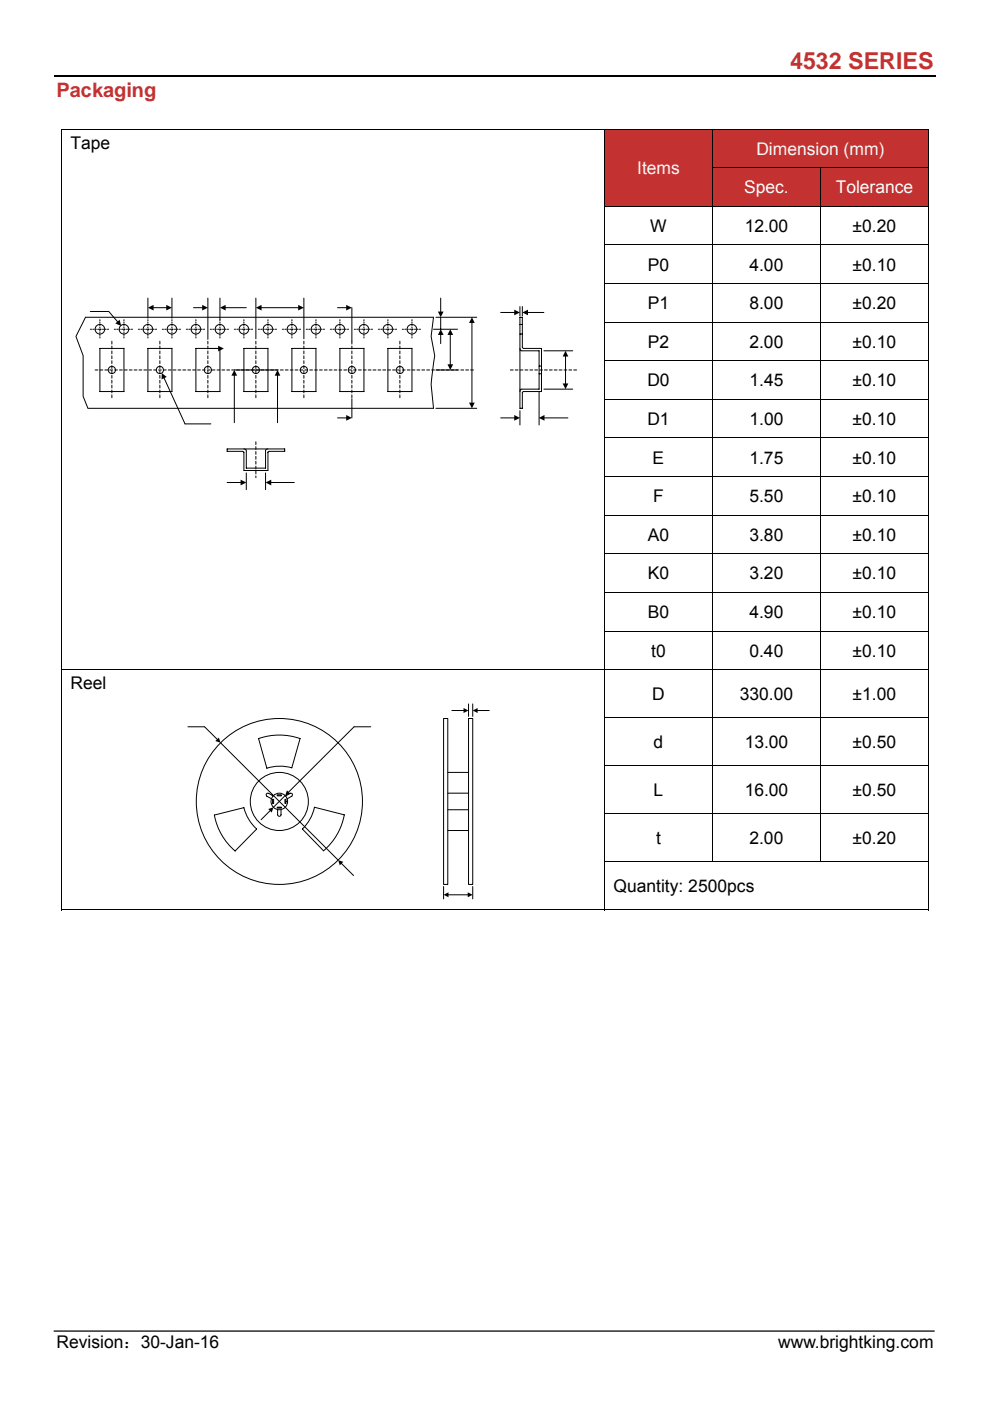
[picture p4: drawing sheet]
<svg xmlns="http://www.w3.org/2000/svg" width="210mm" height="297mm" viewBox="0 0 210 297" stroke-linecap="round" stroke-linejoin="round" font-family="sans-serif">
<path d="M11.5 16.2h187" fill="none" stroke="#000" stroke-width=".25"/>
<path d="M11.5 282.2h186.7" fill="none" stroke="#000" stroke-width=".26"/>
<g fill="none" stroke="#000" stroke-width=".21">
<path d="M18.1 67.3h73.8zM32.4 65.2h3M41 65.2h2M46.7 63.2v4.6M47.7 65.2h4.5M54.3 63.2v8.6M55.3 65.2h8.1M64.5 63.2v8.6M92.5 67.3h8.6M93.5 63.2v3M95.5 70.9v6.5M100.1 68.3v17.2"/>
<path d="M106.2 66.3h3M110.3 65v2M110.8 65v2M111.8 66.3h3.6M92.5 86.6h8.6"/>
</g>
<g fill="#000">
<path d="M31.4 65.2l1.2-.6v1.2zM35.3 64.6l1.2 .6-1.2 .6zM42.9 64.6l1.2 .6-1.2 .6zM46.7 65.2l1.2-.6v1.2zM54.3 65.2l1.2-.6v1.2zM63.2 64.6l1.3 .6-1.3 .6zM92.9 66.1h1.2l-.6 1.2zM95.5 69.8l.6 1.2h-1.2zM94.9 77.2h1.2l-.6 1.2zM100.1 67.3l.6 1.2h-1.2zM109.1 65.7l1.2 .6-1.2 .5zM110.8 66.3l1.2-.6v1.1z"/>
<path d="M99.5 85.4h1.2l-.6 1.2z"/>
</g>
<circle cx="26.3" cy="69.8" r="1.02" fill="#fff"/>
<g fill="none" stroke="#000" stroke-width=".21">
<path d="M18.7 86.6h73.2"/>
<circle cx="26.3" cy="69.8" r="1.02"/>
</g>
<circle cx="41.6" cy="69.8" r="1.01" fill="#fff"/>
<circle cx="41.6" cy="69.8" r="1.01" fill="none" stroke="#000" stroke-width=".21"/>
<circle cx="46.7" cy="69.8" r="1.02" fill="#fff"/>
<circle cx="46.7" cy="69.8" r="1.02" fill="none" stroke="#000" stroke-width=".21"/>
<circle cx="31.4" cy="69.8" r="1.01" fill="#fff"/>
<circle cx="31.4" cy="69.8" r="1.01" fill="none" stroke="#000" stroke-width=".21"/>
<circle cx="36.5" cy="69.8" r="1.02" fill="#fff"/>
<circle cx="36.5" cy="69.8" r="1.02" fill="none" stroke="#000" stroke-width=".21"/>
<circle cx="61.9" cy="69.8" r="1.01" fill="#fff"/>
<circle cx="61.9" cy="69.8" r="1.01" fill="none" stroke="#000" stroke-width=".21"/>
<circle cx="67" cy="69.8" r="1.02" fill="#fff"/>
<circle cx="67" cy="69.8" r="1.02" fill="none" stroke="#000" stroke-width=".21"/>
<circle cx="51.7" cy="69.8" r="1.01" fill="#fff"/>
<circle cx="51.7" cy="69.8" r="1.01" fill="none" stroke="#000" stroke-width=".21"/>
<circle cx="56.8" cy="69.8" r="1.02" fill="#fff"/>
<circle cx="56.8" cy="69.8" r="1.02" fill="none" stroke="#000" stroke-width=".21"/>
<circle cx="21.2" cy="69.8" r="1.01" fill="#fff"/>
<g fill="none" stroke="#000" stroke-width=".21">
<path d="M18.1 67.3l-2 4 1.5 4.1v8.6l1 2.6M31.4 63.2v4.3M36.5 63.2v4.3M91.9 67.3l-.5 4 .8 4.1-.8 6.1 .5 5.1"/>
<circle cx="21.2" cy="69.8" r="1.01"/>
</g>
<circle cx="82.3" cy="69.8" r="1.01" fill="#fff"/>
<circle cx="82.3" cy="69.8" r="1.01" fill="none" stroke="#000" stroke-width=".21"/>
<circle cx="87.4" cy="69.8" r="1.02" fill="#fff"/>
<circle cx="87.4" cy="69.8" r="1.02" fill="none" stroke="#000" stroke-width=".21"/>
<circle cx="72.1" cy="69.8" r="1.01" fill="#fff"/>
<circle cx="72.1" cy="69.8" r="1.01" fill="none" stroke="#000" stroke-width=".21"/>
<circle cx="77.2" cy="69.8" r="1.02" fill="#fff"/>
<g fill="none" stroke="#000" stroke-width=".21">
<path d="M19.2 66h3.9l1.9 2.3M21.2 73.9h5.1v9.1h-5.1zM44.1 63.2v8.7M91.9 69.8h5.1M92.5 78.4h4.5M93.5 67.3v2.5M93.5 70.9v2M115.4 74.4h6.1M120 75.4v6M110.3 87.1v3M114.3 83v7.1M115.4 82.5h6.1"/>
<path d="M52.2 100.3v3.5M56.3 100.3v3.5"/>
<circle cx="77.2" cy="69.8" r="1.02"/>
</g>
<g fill="none" stroke="#000" stroke-width=".21" stroke-dasharray=".3 .3">
<path d="M19.2 69.8h4M21.2 67.8v4M24.2 69.8h4.1M26.3 67.8v4M29.3 69.8h4.1M31.4 67.8v4M34.4 69.8h4.1M36.5 67.8v4M39.5 69.8h4.1M41.6 67.8v4M44.6 69.8h4.1M46.7 67.8v4"/>
<path d="M49.7 69.8h4.1M51.7 67.8v4M54.8 69.8h4.1M56.8 67.8v4M59.9 69.8h4M61.9 67.8v4M65 69.8h4M67 67.8v4M70.1 69.8h4M72.1 67.8v4M75.1 69.8h4.1M77.2 67.8v4"/>
<path d="M80.2 69.8h4.1M82.3 67.8v4M85.3 69.8h4.1M87.4 67.8v4"/>
</g>
<path d="M24.4 68.6l1-.8 .3 1.3zM93.5 69.8l.6 1.2h-1.2zM120 74.4l.5 1.2h-1.2zM119.3 81.3h1.2l-.5 1.2z" fill="#000"/>
<path d="M108.2 78.4h14.3M54.3 93.7v7.6" fill="none" stroke="#000" stroke-width=".21" stroke-dasharray=".6 .4"/>
<circle cx="23.7" cy="78.4" r=".76" fill="#fff"/>
<g fill="none" stroke="#000" stroke-width=".21">
<path d="M31.4 73.9h5.1v9.1h-5.1z"/>
<circle cx="23.7" cy="78.4" r=".76"/>
</g>
<path d="M23.7 72.3v12.2" fill="none" stroke="#000" stroke-width=".21" stroke-dasharray=".6 .4"/>
<circle cx="33.9" cy="78.4" r=".76" fill="#fff"/>
<g fill="none" stroke="#000" stroke-width=".21">
<path d="M41.6 73.9h5.1v9.1h-5.1z"/>
<circle cx="33.9" cy="78.4" r=".76"/>
</g>
<path d="M33.9 72.3v12.2" fill="none" stroke="#000" stroke-width=".21" stroke-dasharray=".6 .4"/>
<circle cx="44.1" cy="78.4" r=".76" fill="#fff"/>
<g fill="none" stroke="#000" stroke-width=".21">
<path d="M51.7 73.9h5.1v9.1h-5.1z"/>
<circle cx="44.1" cy="78.4" r=".76"/>
</g>
<path d="M44.1 72.3v12.2" fill="none" stroke="#000" stroke-width=".21" stroke-dasharray=".6 .4"/>
<circle cx="54.3" cy="78.4" r=".76" fill="#fff"/>
<g fill="none" stroke="#000" stroke-width=".21">
<path d="M61.9 73.9h5.1v9.1h-5.1z"/>
<circle cx="54.3" cy="78.4" r=".76"/>
</g>
<path d="M54.3 72.3v12.2" fill="none" stroke="#000" stroke-width=".21" stroke-dasharray=".6 .4"/>
<circle cx="64.5" cy="78.4" r=".76" fill="#fff"/>
<g fill="none" stroke="#000" stroke-width=".21">
<path d="M72.1 73.9h5.1v9.1h-5.1z"/>
<circle cx="64.5" cy="78.4" r=".76"/>
</g>
<path d="M64.5 72.3v12.2" fill="none" stroke="#000" stroke-width=".21" stroke-dasharray=".6 .4"/>
<circle cx="74.6" cy="78.4" r=".76" fill="#fff"/>
<g fill="none" stroke="#000" stroke-width=".21">
<path d="M82.3 73.9h5.1v9.1h-5.1z"/>
<circle cx="74.6" cy="78.4" r=".76"/>
</g>
<path d="M74.6 72.3v12.2" fill="none" stroke="#000" stroke-width=".21" stroke-dasharray=".6 .4"/>
<circle cx="84.8" cy="78.4" r=".76" fill="#fff"/>
<g fill="none" stroke="#000" stroke-width=".21">
<path d="M44.4 73.9h2M49.7 78.4h9.2M49.7 79.5v10.1M58.9 79.5v10.1M71.6 65.2h2M74.6 65.2v7.1M110.3 67.3h.5v6.4l.3 .2h3.8v9.1l-4 .1-.1 .2v3.3h-.5zM110.3 73.9l.2 .4 .2 .1h3.6v8.1h-3.6l-.4 .3v.2M110.3 68.8h.5M110.3 70.8h.5M114.3 77.6h.6M114.3 79.2h.6"/>
<path d="M34.8 80.1l4.4 9.8h5.5M48.2 95.2h12.2v.5l-3.5 .1-.1 4h-5.1l-.1-4-3.4-.1zM51.7 95.2l.5 .3v3.8h4.1v-3.8l.5-.3M71.6 88.6h2M74.6 84.5v4.1M106.2 88.6h3M115.3 88.6h5.2M48.2 102.3h3M57.4 102.3h5"/>
<circle cx="84.8" cy="78.4" r=".76"/>
</g>
<path d="M20.2 78.4h80.4M84.8 72.3v12.2" fill="none" stroke="#000" stroke-width=".21" stroke-dasharray=".6 .4"/>
<path d="M46.3 73.3l1.2 .6-1.2 .6zM49.7 78.4l.6 1.3h-1.2zM58.9 78.4l.6 1.3h-1.2zM73.4 64.6l1.2 .6-1.2 .6zM34.3 79.1l1.1 .8-1.1 .5zM73.4 88l1.2 .6-1.2 .6zM109.1 88l1.2 .6-1.2 .6zM114.3 88.6l1.2-.6v1.2zM51 101.7l1.2 .6-1.2 .6zM56.3 102.3l1.2-.6v1.2z" fill="#000"/>
<g fill="#c43131">
<path d="M128.3 27.5h22.7v16.2h-22.7z"/>
<path d="M130.1 32.8h19.1v5.5h-19.1z"/>
<path d="M151.2 27.5h45.6v8h-45.6z"/>
<path d="M153 28.7h42v5.5h-42z"/>
</g>
<path d="M13 27.3h.2v.2h-.2zM196.8 27.3h.2v.2h-.2z" fill="#000"/>
<path d="M13 27.4h183.8M13.1 27.5v8M128.2 27.5v8M151.1 27.5v8M196.9 27.5v8" fill="none" stroke="#000" stroke-width=".21"/>
<g fill="#c43131">
<path d="M151.2 35.7h22.7v8h-22.7z"/>
<path d="M153 36.9h19.1v5.5h-19.1z"/>
<path d="M174.1 35.7h22.7v8h-22.7z"/>
<path d="M175.9 36.9h19.1v5.5h-19.1z"/>
</g>
<g fill="#000">
<path d="M13 35.5h.2v.2h-.2zM128.2 35.5h.1v.2h-.1zM13 43.7h.2v.1h-.2zM13 51.9h.2v.1h-.2zM13 60h.2v.2h-.2zM13 68.2h.2v.2h-.2zM13 76.4h.2v.2h-.2zM13 84.6h.2v.2h-.2zM13 92.8h.2v.1h-.2zM13 101h.2v.1h-.2zM13 109.2h.2v.1h-.2zM13 117.3h.2v.2h-.2z"/>
<path d="M13 125.5h.2v.2h-.2zM13 133.7h.2v.2h-.2z"/>
</g>
<g fill="none" stroke="#000" stroke-width=".21">
<path d="M13.1 35.7v8M128.2 35.7v8M151 35.6h46M151.1 35.7v8M174 35.7v8M196.9 35.7v8M13.1 43.8v8.1M13.1 52v8M128.2 43.8h68.8M128.2 51.9h68.8M128.2 43.8v8.1M128.2 52v8"/>
<path d="M151.1 43.8v8.1M151.1 52v8M174 43.8v8.1M174 52v8M196.9 43.8v8.1M196.9 52v8M13.1 60.2v8M13.1 68.4v8M13.1 76.6v8M128.2 60.1h68.8M128.2 68.3h68.8M128.2 76.5h68.8"/>
<path d="M128.2 60.2v8M128.2 68.4v8M128.2 76.6v8M151.1 60.2v8M151.1 68.4v8M151.1 76.6v8M174 60.2v8M174 68.4v8M174 76.6v8M196.9 60.2v8M196.9 68.4v8M196.9 76.6v8"/>
<path d="M13.1 84.8v8M13.1 92.9v8.1M128.2 84.7h68.8M128.2 92.9h68.8M128.2 84.8v8M128.2 92.9v8.1M151.1 84.8v8M151.1 92.9v8.1M174 84.8v8M174 92.9v8.1M196.9 84.8v8M196.9 92.9v8.1"/>
<path d="M13.1 101.1v8.1M13.1 109.3v8M13.1 117.5v8M128.2 101h68.8M128.2 109.2h68.8M128.2 117.4h68.8M128.2 101.1v8.1M128.2 109.3v8M128.2 117.5v8M151.1 101.1v8.1M151.1 109.3v8M151.1 117.5v8"/>
<path d="M174 101.1v8.1M174 109.3v8M174 117.5v8M196.9 101.1v8.1M196.9 109.3v8M196.9 117.5v8M13.1 125.7v8M13.1 133.9v8M128.2 125.6h68.8M128.2 133.8h68.8M128.2 125.7v8M128.2 133.9v8"/>
<path d="M151.1 125.7v8M151.1 133.9v8M174 125.7v8M174 133.9v8M196.9 125.7v8M196.9 133.9v8"/>
</g>
<circle cx="59.3" cy="169.9" r="17.6" fill="#fff"/>
<g fill="none" stroke="#000" stroke-width=".21">
<path d="M54.8 156.6a13.4 13.4 0 0 1 8.8 0l-1.7 6.2a9 9 0 0 0-5.3 .1zM45.5 172.8l6.2-1.6 .9 2.2 .8 1.2 1 1.2-4.5 4.6a13.1 13.1 0 0 1-4.4-7.6zM66.7 171.2l6.3 1.6a13.1 13.1 0 0 1-4.4 7.6l-4.5-4.6 1-1.2 .8-1.3z"/>
<circle cx="59.3" cy="169.9" r="17.6"/>
</g>
<circle cx="59.2" cy="169.9" r="6.2" fill="#fff"/>
<circle cx="59.2" cy="169.9" r="6.2" fill="none" stroke="#000" stroke-width=".21"/>
<circle cx="59.2" cy="169.9" r="1.76" fill="#fff"/>
<circle cx="59.2" cy="169.9" r="1.76" fill="none" stroke="#000" stroke-width=".21"/>
<path d="M58.8 168.5h.9v.2h-.9z" fill="#fff"/>
<path d="M58.8 168.5h.9v.2h-.9z" fill="none" stroke="#000" stroke-width=".21"/>
<path d="M58.8 171.1h.9v.2h-.9z" fill="#fff"/>
<path d="M58.8 171.1h.9v.2h-.9z" fill="none" stroke="#000" stroke-width=".21"/>
<path d="M60.4 169.5h.3v.8h-.3z" fill="#fff"/>
<path d="M60.4 169.5h.3v.8h-.3z" fill="none" stroke="#000" stroke-width=".21"/>
<path d="M57.8 169.5h.2v.8h-.2z" fill="#fff"/>
<path d="M39.9 154.1h3.5l2.7 2.7M46.8 157.5l24.9 24.9M78.6 154.1h-3.5l-14 13.9M57.4 171.8l-2 2M57.8 169.5h.2v.8h-.2zM57.9 168.8l-.9-.6a.36 .36 0 0 0-.5 .1 .36 .36 0 0 0 .1 .5l1 .6M58.9 171.6v1.3a.36 .36 0 0 0 .4 .2 .36 .36 0 0 0 .3-.4v-1.1M60.5 168.7l-2.5 2.5M60.6 168.8l.9-.6a.36 .36 0 0 1 .5 .1 .36 .36 0 0 1-.1 .5l-1 .6M60.7 169.9h.3M72.3 183l2.7 2.6" fill="none" stroke="#000" stroke-width=".21"/>
<path d="M46.4 156.4l.4 1.1-1.1-.4zM56.9 171.5l1.1-.3-.4 1.1zM60.9 167.6l.7 .7-1.1 .4zM71.7 182.4l1.1 .3-.7 .8z" fill="#000"/>
<path d="M94.1 152.3h.9v35.2h-.9z" fill="#fff"/>
<path d="M94.1 152.3h.9v35.2h-.9z" fill="none" stroke="#000" stroke-width=".21"/>
<path d="M99.4 152.3h.9v35.2h-.9z" fill="#fff"/>
<g fill="none" stroke="#000" stroke-width=".21">
<path d="M13 142h184M13.1 142v10.1M13.1 152.2v10M95.8 150.6h2.6M99.4 152.3h.9v35.2h-.9zM99.4 149.2v2.7M100.3 149.2v2.7M101.2 150.6h2.6M128.2 152.1h68.8M128.2 142v10.1M128.2 152.2v10M151.1 142v10.1"/>
<path d="M151.1 152.2v10M174 142v10.1M174 152.2v10M196.9 142v10.1M196.9 152.2v10M13.1 162.4v10M13.1 172.6v10M95 163.8h4.4M95 168.2h4.4M95 171.7h4.4M95 176.1h4.4M128.2 162.3h68.8"/>
<path d="M128.2 172.5h68.8M128.2 162.4v10M128.2 172.6v10M151.1 162.4v10M151.1 172.6v10M174 162.4v10M174 172.6v10M196.9 162.4v10M196.9 172.6v10M13 192.9h115.2M13.1 182.8v10.2M94.1 188v2.6"/>
<path d="M95 189.7h4.3M100.3 188v2.6M128.2 182.7h68.8M128.2 182.8v10.2M128.3 192.9h68.5M196.9 182.8v10.2"/>
</g>
<path d="M98.3 150.1l1.1 .5-1.1 .6zM100.3 150.6l1-.5v1.1zM94.1 189.7l1-.5v1zM99.2 189.2l1.1 .5-1.1 .5z" fill="#000"/>
<path d="M13 152.1h.2v.1h-.2zM13 162.2h.2v.2h-.2zM13 172.4h.2v.2h-.2zM13 182.6h.2v.2h-.2zM196.8 192.8h.2v.2h-.2z" fill="#000"/>
<text font-size="4.9" fill="#c43131" x="167.6" y="14.6">4532 SERIES</text>
<text font-size="4.2" fill="#c43131" x="12" y="20.6">Packaging</text>
<g font-size="3.7">
<text x="15" y="31.6">Tape</text>
<text x="137.9" y="49.2">W</text>
<text x="157.9" y="49.2">12.00</text>
<text x="180.8" y="49.2">±0.20</text>
<text x="137.4" y="57.4">P0</text>
<text x="159" y="57.4">4.00</text>
<text x="180.8" y="57.4">±0.10</text>
<text x="137.4" y="65.6">P1</text>
<text x="159" y="65.6">8.00</text>
<text x="180.8" y="65.6">±0.20</text>
<text x="137.4" y="73.7">P2</text>
<text x="159" y="73.7">2.00</text>
<text x="180.8" y="73.7">±0.10</text>
<text x="137.3" y="81.9">D0</text>
<text x="159" y="81.9">1.45</text>
<text x="180.8" y="81.9">±0.10</text>
<text x="137.3" y="90.1">D1</text>
<text x="159" y="90.1">1.00</text>
<text x="180.8" y="90.1">±0.10</text>
<text x="138.4" y="98.3">E</text>
<text x="159" y="98.3">1.75</text>
<text x="180.8" y="98.3">±0.10</text>
<text x="138.5" y="106.5">F</text>
<text x="159" y="106.5">5.50</text>
<text x="180.8" y="106.5">±0.10</text>
<text x="137.4" y="114.7">A0</text>
<text x="159" y="114.7">3.80</text>
<text x="180.8" y="114.7">±0.10</text>
<text x="137.4" y="122.9">K0</text>
<text x="159" y="122.9">3.20</text>
<text x="180.8" y="122.9">±0.10</text>
<text x="137.4" y="131">B0</text>
<text x="159" y="131">4.90</text>
<text x="180.8" y="131">±0.10</text>
<text x="138.1" y="139.2">t0</text>
<text x="159" y="139.2">0.40</text>
<text x="180.8" y="139.2">±0.10</text>
<text x="15" y="146.2">Reel</text>
<text x="138.3" y="148.4">D</text>
<text x="156.9" y="148.4">330.00</text>
<text x="180.8" y="148.4">±1.00</text>
<text x="138.6" y="158.6">d</text>
<text x="157.9" y="158.6">13.00</text>
<text x="180.8" y="158.6">±0.50</text>
<text x="138.6" y="168.8">L</text>
<text x="157.9" y="168.8">16.00</text>
<text x="180.8" y="168.8">±0.50</text>
<text x="139.1" y="178.9">t</text>
<text x="159" y="178.9">2.00</text>
<text x="180.8" y="178.9">±0.20</text>
<text x="130.1" y="189.1">Quantity: 2500pcs</text>
<text x="12" y="285.9">Revision：30-Jan-16</text>
<text x="165.1" y="285.9">www.brightking.com</text>
</g>
<g font-size="3.7" fill="#f7f7f7">
<text x="160.4" y="32.8">Dimension (mm)</text>
<text x="135.1" y="36.9">Items</text>
</g>
<g font-size="3.7" fill="#fff">
<text x="157.8" y="41">Spec.</text>
<text x="177.2" y="41">Tolerance</text>
</g>
</svg>
